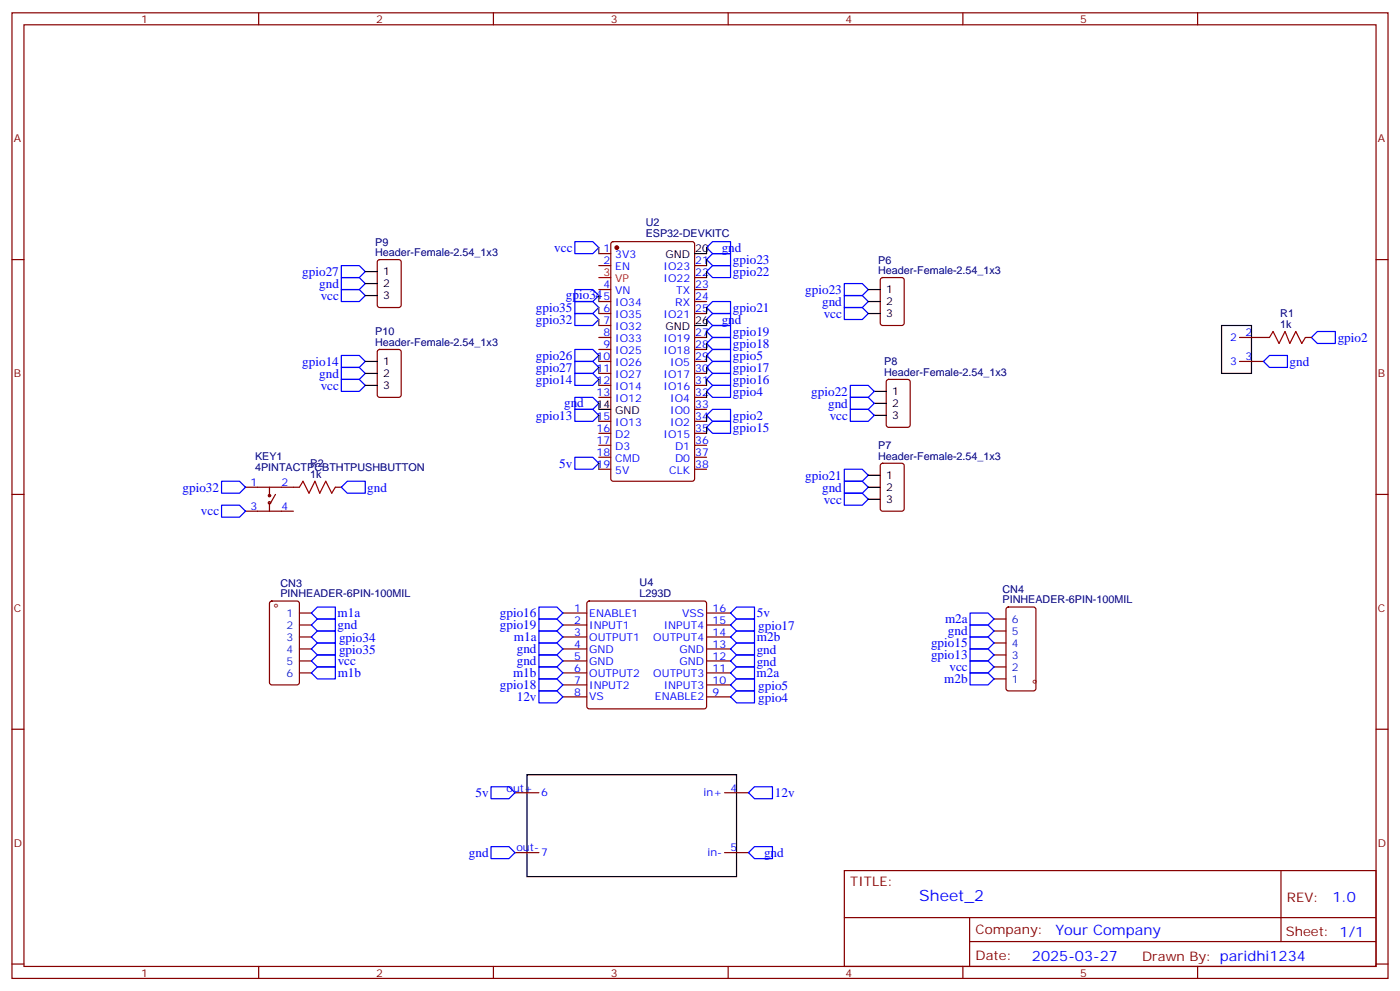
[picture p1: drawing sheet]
<svg xmlns="http://www.w3.org/2000/svg" width="412mm" height="292mm" viewBox="0 0 412 292" stroke-linecap="round" stroke-linejoin="round" font-family="sans-serif">
<g fill="none" stroke="#870000" stroke-width=".35">
<path d="M3.5 3.8h405.4v284.3h-405.4zM7.1 7.3h398.2v277.3h-398.2zM76.2 3.8v3.5M145.3 3.8v3.5M214.5 3.8v3.5M283.6 3.8v3.5M352.8 3.8v3.5M3.5 76.4h3.6M111.4 76.7l.4-.3h5.7l.6 .5 .1 13-.5 .6-5.9 .1-.6-.5-.1-12.9zM176.4 74.7h3.5M176.4 78.2h3.5M180.2 71.4l.4-.2h23.3l.7 .4v69.4l-.5 .7h-23.5l-.6-.5-.1-69.3z"/>
<path d="M204.6 78.2h3.5M405.3 76.4h3.6M176.4 85.3h3.5M176.4 88.8h3.5M176.4 92.3h3.5M176.4 95.8h3.5M176.4 99.4h3.5M204.6 85.3h3.5M204.6 88.8h3.5M204.6 92.3h3.5M204.6 99.4h3.5M204.6 81.7h3.5"/>
<path d="M259.5 81.9l.5-.2h5.6l.7 .5v12.9l-.4 .7h-5.9l-.7-.4v-13zM365.1 99.4h8.8M384.5 99.4h1.8M111.4 103.1l.4-.2h5.7l.6 .4 .1 13-.5 .7h-5.9l-.6-.4-.1-13zM176.4 102.9h3.5M176.4 106.4h3.5M176.4 110h3.5M176.4 113.5h3.5M176.4 117h3.5M204.6 102.9h3.5M204.6 106.4h3.5M204.6 110h3.5"/>
<path d="M204.6 113.5h3.5M204.6 117h3.5M261.3 111.9l.5-.2h5.6l.7 .5v12.9l-.5 .7h-5.8l-.7-.4v-13zM365.1 106.4h7.1M176.4 124.1h3.5M176.4 127.6h3.5M176.4 131.1h3.5M176.4 134.7h3.5M176.4 138.2h3.5M204.6 124.1h3.5M204.6 127.6h3.5M204.6 131.1h3.5"/>
<path d="M204.6 134.7h3.5M204.6 138.2h3.5M204.6 120.5h3.5M259.5 136.6l.5-.2h5.6l.7 .5v12.9l-.4 .7h-5.9l-.7-.4v-13zM3.5 145.6h3.6M72.3 150.5h14.1M72.3 143.5h15.9M79.4 143.5v2.4M79.4 148.1v2.4M81.1 145.6l-1.4 2.5M98.8 143.5h1.7M405.3 145.6h3.6"/>
<path d="M79.6 177.2l.5-.2h7.4l.6 .4 .1 23.6-.5 .6-7.6 .1-.7-.5v-23.5zM173.1 177.2l.5-.2h33.8l.5 .2 .2 .5v30.3l-.2 .5-.5 .2h-33.8l-.5-.2-.2-.5v-30.3zM296.6 179l.4-.2h7.4l.7 .4 .1 23.5-.5 .7h-7.7l-.6-.4-.1-23.5zM88.2 180.5h3.5M88.2 184h3.5M88.2 187.6h3.5M88.2 191.1h3.5M88.2 194.6h3.5M88.2 198.2h3.5M165.8 180.5h7.1M165.8 184h7.1M165.8 187.6h7.1"/>
<path d="M165.8 191.1h7.1M165.8 194.6h7.1M165.8 198.2h7.1M208.1 180.5h7.1M208.1 184h7.1M208.1 187.6h7.1M208.1 191.1h7.1M208.1 194.6h7.1M208.1 198.2h7.1M292.8 199.9h3.5M292.8 196.4h3.5M292.8 192.9h3.5"/>
<path d="M292.8 189.3h3.5M292.8 185.8h3.5M292.8 182.3h3.5M3.5 214.7h3.6M165.8 201.7h7.1M165.8 205.2h7.1M208.1 201.7h7.1M208.1 205.2h7.1M405.3 214.7h3.6M151.7 233.4h7M213.4 233.4h7.1M151.7 251.1h7"/>
<path d="M213.4 251.1h7.1M248.7 256.4h156.6v28.2h-156.6zM377.3 256.4v20.9M248.7 270.2h156.5M285.6 277.3h119.6M285.6 270.2v14.1M3.5 283.9h3.6M76.2 284.6v3.5M145.3 284.6v3.5M214.5 284.6v3.5M283.6 284.6v3.5M352.8 284.6v3.5"/>
<path d="M405.3 283.9h3.6"/>
<circle cx="79.4" cy="145.9" r=".35"/>
<circle cx="79.4" cy="148.1" r=".35"/>
</g>
<circle cx="181.7" cy="72.9" r=".53" fill="#870000" stroke="#870000" stroke-width=".35"/>
<path d="M176.4 81.7h3.5" fill="none" stroke="#f00" stroke-width=".35"/>
<g fill="none" stroke="#000" stroke-width=".35">
<path d="M107.6 80h3.5M204.6 74.7h3.5M107.6 83.5h3.5M107.6 87h3.5M204.6 95.8h3.5M255.8 85.3h3.5M255.8 88.8h3.5M255.8 92.3h3.5M359.8 95.8h8.9v14.2h-8.9zM107.6 106.4h3.5M107.6 110h3.5M107.6 113.5h3.5"/>
<path d="M257.5 115.3h3.6M257.5 118.8h3.6M176.4 120.5h3.5M255.8 139.9h3.5M257.5 122.3h3.6M255.8 143.5h3.5M255.8 147h3.5M155.2 228.1h61.8v30h-61.8z"/>
</g>
<g fill="none" stroke="#00f" stroke-width=".35">
<path d="M100.5 78.2h5.3l1.8 1.8-1.8 1.7h-5.3zM169.3 71.2h5.3l1.8 1.7-1.8 1.8h-5.3zM208.1 72.9l1.8-1.7h5.3v3.5h-5.3zM208.1 76.4l1.8-1.7h5.3v3.5h-5.3zM208.1 80l1.8-1.8h5.3v3.5h-5.3zM100.5 81.7h5.3l1.8 1.8-1.8 1.8h-5.3zM100.5 85.3h5.3l1.8 1.7-1.8 1.8h-5.3zM169.3 92.3h5.3l1.8 1.8-1.8 1.7h-5.3zM169.3 88.8h5.3l1.8 1.8-1.8 1.7h-5.3zM169.3 85.3h5.3l1.8 1.7-1.8 1.8h-5.3zM208.1 94.1l1.8-1.8h5.3v3.5h-5.3zM208.1 97.6l1.8-1.8h5.3v3.6h-5.3z"/>
<path d="M208.1 90.6l1.8-1.8h5.3v3.5h-5.3zM248.7 83.5h5.3l1.8 1.8-1.8 1.7h-5.3zM248.7 87h5.3l1.8 1.8-1.8 1.8h-5.3zM248.7 90.6h5.3l1.8 1.7-1.8 1.8h-5.3zM386.3 99.4l1.8-1.8h5.2v3.5h-5.2zM100.5 104.7h5.3l1.8 1.7-1.8 1.8h-5.3zM100.5 108.2h5.3l1.8 1.8-1.8 1.7h-5.3zM100.5 111.7h5.3l1.8 1.8-1.8 1.8h-5.3zM169.3 117h5.3l1.8 1.8-1.8 1.7h-5.3zM169.3 110h5.3l1.8 1.7-1.8 1.8h-5.3zM169.3 106.4h5.3l1.8 1.8-1.8 1.8h-5.3zM169.3 102.9h5.3l1.8 1.8-1.8 1.7h-5.3z"/>
<path d="M208.1 101.1l1.8-1.7h5.3v3.5h-5.3zM208.1 104.7l1.8-1.8h5.3v3.5h-5.3zM208.1 115.3l1.8-1.8h5.3v3.5h-5.3zM208.1 108.2l1.8-1.8h5.3v3.6h-5.3zM208.1 111.7l1.8-1.7h5.3v3.5h-5.3zM250.5 117h5.3l1.7 1.8-1.7 1.7h-5.3zM250.5 113.5h5.3l1.7 1.8-1.7 1.7h-5.3zM372.2 106.4l1.7-1.7h5.3v3.5h-5.3zM169.3 134.7h5.3l1.8 1.7-1.8 1.8h-5.3zM169.3 120.5h5.3l1.8 1.8-1.8 1.8h-5.3zM208.1 122.3l1.8-1.8h5.3v3.6h-5.3zM208.1 125.8l1.8-1.7h5.3v3.5h-5.3z"/>
<path d="M248.7 138.2h5.3l1.8 1.7-1.8 1.8h-5.3zM250.5 120.5h5.3l1.7 1.8-1.7 1.8h-5.3zM65.3 141.7h5.3l1.7 1.8-1.7 1.7h-5.3zM65.3 148.8h5.3l1.7 1.7-1.7 1.8h-5.3zM100.5 143.5l1.8-1.8h5.3v3.5h-5.3zM248.7 141.7h5.3l1.8 1.8-1.8 1.7h-5.3zM248.7 145.2h5.3l1.8 1.8-1.8 1.8h-5.3zM158.7 178.8h5.3l1.8 1.7-1.8 1.8h-5.3zM91.7 180.5l1.8-1.7h5.3v3.5h-5.3zM91.7 184l1.8-1.7h5.3v3.5h-5.3zM91.7 187.6l1.8-1.8h5.3v3.5h-5.3zM91.7 191.1l1.8-1.8h5.3v3.6h-5.3z"/>
<path d="M91.7 194.6l1.8-1.7h5.3v3.5h-5.3zM91.7 198.2l1.8-1.8h5.3v3.5h-5.3zM158.7 189.3h5.3l1.8 1.8-1.8 1.8h-5.3zM158.7 192.9h5.3l1.8 1.7-1.8 1.8h-5.3zM158.7 182.3h5.3l1.8 1.7-1.8 1.8h-5.3zM158.7 185.8h5.3l1.8 1.8-1.8 1.7h-5.3zM158.7 196.4h5.3l1.8 1.8-1.8 1.7h-5.3zM158.7 199.9h5.3l1.8 1.8-1.8 1.7h-5.3zM215.2 191.1l1.8-1.8h5.2v3.6h-5.2zM215.2 194.6l1.8-1.7h5.2v3.5h-5.2zM215.2 187.6l1.8-1.8h5.2v3.5h-5.2zM215.2 184l1.8-1.7h5.2v3.5h-5.2z"/>
<path d="M215.2 180.5l1.8-1.7h5.2v3.5h-5.2zM215.2 198.2l1.8-1.8h5.2v3.5h-5.2zM217 199.9h5.2v3.5h-5.2l-1.8-1.7zM285.8 180.5h5.2l1.8 1.8-1.8 1.7h-5.2zM285.8 184h5.2l1.8 1.8-1.8 1.8h-5.2zM285.8 187.6h5.2l1.8 1.7-1.8 1.8h-5.2zM285.8 191.1h5.2l1.8 1.8-1.8 1.7h-5.2zM285.8 194.6h5.2l1.8 1.8-1.8 1.8h-5.2zM285.8 198.2h5.2l1.8 1.7-1.8 1.8h-5.2zM158.7 203.4h5.3l1.8 1.8-1.8 1.8h-5.3zM215.2 205.2l1.8-1.8h5.2v3.6h-5.2zM144.6 231.7h5.3l1.8 1.7-1.8 1.8h-5.3z"/>
<path d="M220.5 233.4l1.7-1.7h5.3v3.5h-5.3zM144.6 249.3h5.3l1.8 1.8-1.8 1.7h-5.3zM220.5 251.1l1.7-1.8h5.3v3.5h-5.3z"/>
</g>
<path d="M373.9 99.4l1.1-1.8 1.8 3.5 1.7-3.5 1.4 3.5 1.8-3.5 1.8 3.5 1-1.7M88.2 143.5l1.1-1.8 1.7 3.5 1.8-3.5 1.4 3.5 1.8-3.5 1.7 3.5 1.1-1.7" fill="none" stroke="#a10000" stroke-width=".35"/>
<g fill="none" stroke="#008700" stroke-width=".35">
<path d="M176.4 72.9v1.8M208.1 72.9v1.8M208.1 76.4v1.8M208.1 80v1.7M176.4 87v1.8M176.4 90.6v1.7M176.4 94.1v1.7M208.1 90.6v1.7M208.1 94.1v1.7M208.1 97.6v1.8M176.4 104.7v1.7M176.4 108.2v1.8"/>
<path d="M176.4 111.7v1.8M176.4 118.8v1.7M208.1 101.1v1.8M208.1 104.7v1.7M208.1 108.2v1.8M208.1 111.7v1.8M208.1 115.3v1.7M176.4 122.3v1.8M176.4 136.4v1.8M208.1 122.3v1.8M208.1 125.8v1.8"/>
</g>
<text font-size="4.6" fill="#00f" x="270.8" y="265.4">Sheet_2</text>
<g font-size="4.2" fill="#00f">
<text x="392.5" y="265.6">1.0</text>
<text x="310.9" y="275.2">Your Company</text>
<text x="304" y="283">2025-03-27</text>
</g>
<g font-size="3.9" fill="#00f">
<text x="163.3" y="74.2">vcc</text>
<text x="212.6" y="74.3">gnd</text>
<text x="215.9" y="77.7">gpio23</text>
<text x="89" y="81.2">gpio27</text>
<text x="215.9" y="81.3">gpio22</text>
<text x="94" y="84.8">gnd</text>
<text x="94.5" y="88.3">vcc</text>
<text x="166.7" y="88.2">gpio34</text>
<text x="237.2" y="86.5">gpio23</text>
<text x="157.8" y="95.3">gpio32</text>
<text x="157.8" y="91.8">gpio35</text>
<text x="212.6" y="95.4">gnd</text>
<text x="215.9" y="91.8">gpio21</text>
<text x="242.2" y="90.1">gnd</text>
<text x="242.6" y="93.6">vcc</text>
<text x="215.9" y="98.9">gpio19</text>
<text x="394.1" y="100.6">gpio2</text>
<text x="89" y="107.7">gpio14</text>
<text x="157.8" y="105.9">gpio26</text>
<text x="215.9" y="102.4">gpio18</text>
<text x="215.9" y="105.9">gpio5</text>
<text x="379.8" y="107.7">gnd</text>
<text x="94" y="111.2">gnd</text>
<text x="157.8" y="113">gpio14</text>
<text x="157.8" y="109.4">gpio27</text>
<text x="215.9" y="109.5">gpio17</text>
<text x="215.9" y="113">gpio16</text>
<text x="94.5" y="114.8">vcc</text>
<text x="166.2" y="119.9">gnd</text>
<text x="215.9" y="116.5">gpio4</text>
<text x="239" y="116.5">gpio22</text>
<text x="157.8" y="123.6">gpio13</text>
<text x="215.9" y="123.6">gpio2</text>
<text x="243.9" y="120.1">gnd</text>
<text x="244.4" y="123.6">vcc</text>
<text x="215.9" y="127.1">gpio15</text>
<text x="164.7" y="137.7">5v</text>
<text x="237.2" y="141.2">gpio21</text>
<text x="53.8" y="144.7">gpio32</text>
<text x="108.2" y="144.7">gnd</text>
<text x="242.2" y="144.7">gnd</text>
<text x="242.6" y="148.3">vcc</text>
<text x="59.2" y="151.8">vcc</text>
<text x="99.4" y="181.8">m1a</text>
<text x="99.4" y="185.3">gnd</text>
<text x="147.3" y="181.8">gpio16</text>
<text x="147.3" y="185.3">gpio19</text>
<text x="223" y="181.8">5v</text>
<text x="223.3" y="185.4">gpio17</text>
<text x="278.4" y="183.5">m2a</text>
<text x="99.9" y="189">gpio34</text>
<text x="151.4" y="188.8">m1a</text>
<text x="223" y="188.8">m2b</text>
<text x="274.3" y="190.6">gpio15</text>
<text x="279.2" y="187.1">gnd</text>
<text x="99.5" y="195.9">vcc</text>
<text x="99.9" y="192.5">gpio35</text>
<text x="152.2" y="192.3">gnd</text>
<text x="152.2" y="195.8">gnd</text>
<text x="222.9" y="192.5">gnd</text>
<text x="222.9" y="196">gnd</text>
<text x="274.3" y="194.1">gpio13</text>
<text x="279.7" y="197.6">vcc</text>
<text x="99.5" y="199.4">m1b</text>
<text x="147.3" y="202.9">gpio18</text>
<text x="151.1" y="199.4">m1b</text>
<text x="222.8" y="199.4">m2a</text>
<text x="223.3" y="203.1">gpio5</text>
<text x="278.1" y="201.2">m2b</text>
<text x="152.2" y="206.5">12v</text>
<text x="223.3" y="206.6">gpio4</text>
<text x="140.1" y="234.7">5v</text>
<text x="228.2" y="234.7">12v</text>
<text x="138.1" y="252.3">gnd</text>
<text x="225.1" y="252.4">gnd</text>
</g>
<g font-size="3.9" fill="#800">
<text x="250.5" y="260.9">TITLE:</text>
<text x="379.1" y="265.6">REV:</text>
<text x="287.4" y="275.1">Company:</text>
<text x="378.7" y="275.8">Sheet: 1/1</text>
<text x="287.4" y="282.8">Date:</text>
<text x="336.4" y="282.9">Drawn By: paridhi1234</text>
</g>
<g font-size="3.2" fill="#800">
<text x="41.6" y="6.8">1</text>
<text x="110.8" y="6.8">2</text>
<text x="179.9" y="6.8">3</text>
<text x="249.1" y="6.8">4</text>
<text x="318.2" y="6.8">5</text>
<text x="4.1" y="41.9">A</text>
<text x="405.9" y="41.9">A</text>
<text x="4.1" y="111">B</text>
<text x="405.9" y="111">B</text>
<text x="4.1" y="180.2">C</text>
<text x="405.9" y="180.2">C</text>
<text x="4.1" y="249.3">D</text>
<text x="405.9" y="249.3">D</text>
<text x="41.6" y="287.6">1</text>
<text x="110.8" y="287.6">2</text>
<text x="179.9" y="287.6">3</text>
<text x="249.1" y="287.6">4</text>
<text x="318.2" y="287.6">5</text>
</g>
<g font-size="3.2" fill="#000080">
<text x="190.2" y="69.9">ESP32-DEVKITC</text>
<text x="190.2" y="66.7">U2</text>
<text x="110.5" y="75.4">Header-Female-2.54_1x3</text>
<text x="110.5" y="72.3">P9</text>
<text x="258.7" y="77.6">P6</text>
<text x="258.7" y="80.7">Header-Female-2.54_1x3</text>
<text x="377.1" y="93.4">R1</text>
<text x="110.5" y="101.8">Header-Female-2.54_1x3</text>
<text x="110.5" y="98.8">P10</text>
<text x="377.1" y="96.6">1k</text>
<text x="260.5" y="107.6">P8</text>
<text x="260.5" y="110.7">Header-Female-2.54_1x3</text>
<text x="75.1" y="135.5">KEY1</text>
<text x="91.4" y="137.5">R2</text>
<text x="258.7" y="135.4">Header-Female-2.54_1x3</text>
<text x="258.7" y="132.3">P7</text>
<text x="75.1" y="138.7">4PINTACTPCBTHTPUSHBUTTON</text>
<text x="91.4" y="140.7">1k</text>
<text x="82.6" y="172.9">CN3</text>
<text x="188.4" y="172.6">U4</text>
<text x="82.6" y="175.9">PINHEADER-6PIN-100MIL</text>
<text x="188.4" y="175.8">L293D</text>
<text x="295.3" y="177.7">PINHEADER-6PIN-100MIL</text>
<text x="295.3" y="174.5">CN4</text>
</g>
<g font-size="3.2" fill="#00f">
<text x="177.7" y="74.3">1</text>
<text x="177.7" y="77.9">2</text>
<text x="181.2" y="76.1">3V3</text>
<text x="204.8" y="77.9">21</text>
<text x="181.2" y="79.6">EN</text>
<text x="195.4" y="79.6">IO23</text>
<text x="195.4" y="83.1">IO22</text>
<text x="204.8" y="81.4">22</text>
<text x="177.7" y="84.9">4</text>
<text x="177.7" y="88.4">5</text>
<text x="181.2" y="86.7">VN</text>
<text x="199.2" y="86.7">TX</text>
<text x="204.8" y="84.9">23</text>
<text x="204.8" y="88.4">24</text>
<text x="177.7" y="92">6</text>
<text x="177.7" y="95.5">7</text>
<text x="181.2" y="90.2">IO34</text>
<text x="181.2" y="93.7">IO35</text>
<text x="195.4" y="93.7">IO21</text>
<text x="198.9" y="90.2">RX</text>
<text x="204.8" y="92">25</text>
<text x="177.7" y="99">8</text>
<text x="181.2" y="97.3">IO32</text>
<text x="181.2" y="100.8">IO33</text>
<text x="195.4" y="100.8">IO19</text>
<text x="204.8" y="99">27</text>
<text x="362.4" y="100.4">2</text>
<text x="366.9" y="99">2</text>
<text x="175.7" y="106.1">10</text>
<text x="177.7" y="102.6">9</text>
<text x="181.2" y="104.3">IO25</text>
<text x="181.2" y="107.8">IO26</text>
<text x="195.4" y="104.3">IO18</text>
<text x="197.5" y="107.8">IO5</text>
<text x="204.8" y="102.6">28</text>
<text x="204.8" y="106.1">29</text>
<text x="362.4" y="107.5">3</text>
<text x="366.9" y="106.1">3</text>
<text x="175.7" y="109.6">11</text>
<text x="175.7" y="113.1">12</text>
<text x="181.2" y="111.4">IO27</text>
<text x="195.4" y="111.4">IO17</text>
<text x="204.8" y="109.6">30</text>
<text x="204.8" y="113.1">31</text>
<text x="175.7" y="116.7">13</text>
<text x="181.2" y="114.9">IO14</text>
<text x="181.2" y="118.4">IO12</text>
<text x="195.4" y="114.9">IO16</text>
<text x="197.5" y="118.4">IO4</text>
<text x="204.8" y="116.7">32</text>
<text x="175.7" y="123.7">15</text>
<text x="181.2" y="125.5">IO13</text>
<text x="197.5" y="122">IO0</text>
<text x="197.5" y="125.5">IO2</text>
<text x="204.8" y="120.2">33</text>
<text x="204.8" y="123.7">34</text>
<text x="175.7" y="127.2">16</text>
<text x="175.7" y="130.8">17</text>
<text x="181.2" y="129">D2</text>
<text x="195.4" y="129">IO15</text>
<text x="204.8" y="127.2">35</text>
<text x="204.8" y="130.8">36</text>
<text x="175.7" y="134.3">18</text>
<text x="175.7" y="137.8">19</text>
<text x="181.2" y="132.5">D3</text>
<text x="181.2" y="136.1">CMD</text>
<text x="198.8" y="132.5">D1</text>
<text x="198.8" y="136.1">D0</text>
<text x="204.8" y="134.3">37</text>
<text x="204.8" y="137.8">38</text>
<text x="73.8" y="143.1">1</text>
<text x="82.9" y="143.1">2</text>
<text x="181.2" y="139.6">5V</text>
<text x="197.1" y="139.6">CLK</text>
<text x="73.8" y="150.2">3</text>
<text x="82.9" y="150.2">4</text>
<text x="169.1" y="180.2">1</text>
<text x="169.1" y="183.7">2</text>
<text x="173.6" y="181.6">ENABLE1</text>
<text x="173.6" y="185.1">INPUT1</text>
<text x="195.5" y="185.1">INPUT4</text>
<text x="200.9" y="181.6">VSS</text>
<text x="209.9" y="183.7">15</text>
<text x="209.9" y="180.2">16</text>
<text x="169.1" y="187.2">3</text>
<text x="169.1" y="190.7">4</text>
<text x="173.6" y="188.6">OUTPUT1</text>
<text x="192.5" y="188.6">OUTPUT4</text>
<text x="209.9" y="190.7">13</text>
<text x="209.9" y="187.2">14</text>
<text x="169.1" y="194.3">5</text>
<text x="169.1" y="197.8">6</text>
<text x="173.6" y="192.2">GND</text>
<text x="173.6" y="195.7">GND</text>
<text x="200.2" y="195.7">GND</text>
<text x="200.2" y="192.2">GND</text>
<text x="209.9" y="197.8">11</text>
<text x="209.9" y="194.3">12</text>
<text x="169.1" y="201.3">7</text>
<text x="173.6" y="199.2">OUTPUT2</text>
<text x="173.6" y="202.7">INPUT2</text>
<text x="192.5" y="199.2">OUTPUT3</text>
<text x="195.5" y="202.7">INPUT3</text>
<text x="209.9" y="201.3">10</text>
<text x="169.1" y="204.9">8</text>
<text x="173.6" y="206.3">VS</text>
<text x="192.9" y="206.3">ENABLE2</text>
<text x="209.9" y="204.9">9</text>
<text x="149.2" y="233.1">out+</text>
<text x="215.2" y="233.1">4</text>
<text x="159.5" y="234.5">6</text>
<text x="207.2" y="234.5">in+</text>
<text x="152.1" y="250.7">out-</text>
<text x="215.2" y="250.7">5</text>
<text x="159.5" y="252.1">7</text>
<text x="208.4" y="252.1">in-</text>
</g>
<g font-size="3.2">
<text x="196" y="76.1">GND</text>
<text x="204.8" y="74.3">20</text>
<text x="112.9" y="81">1</text>
<text x="112.9" y="84.6">2</text>
<text x="112.9" y="88.1">3</text>
<text x="261.1" y="86.3">1</text>
<text x="261.1" y="89.9">2</text>
<text x="204.8" y="95.5">26</text>
<text x="261.1" y="93.4">3</text>
<text x="196" y="97.3">GND</text>
<text x="112.9" y="107.5">1</text>
<text x="112.9" y="111">2</text>
<text x="112.9" y="114.5">3</text>
<text x="262.8" y="116.3">1</text>
<text x="262.8" y="119.8">2</text>
<text x="175.7" y="120.2">14</text>
<text x="181.2" y="122">GND</text>
<text x="262.8" y="123.4">3</text>
<text x="261.1" y="141">1</text>
<text x="261.1" y="144.5">2</text>
<text x="261.1" y="148.1">3</text>
</g>
<g font-size="3.2" fill="#f00">
<text x="177.7" y="81.4">3</text>
<text x="181.2" y="83.1">VP</text>
</g>
<g font-size="3.2" fill="#03c">
<text x="84.4" y="181.6">1</text>
<text x="84.4" y="185.1">2</text>
<text x="298.1" y="183.3">6</text>
<text x="84.4" y="188.6">3</text>
<text x="298.1" y="190.4">4</text>
<text x="298.1" y="186.9">5</text>
<text x="84.4" y="192.2">4</text>
<text x="84.4" y="195.7">5</text>
<text x="298.1" y="197.4">2</text>
<text x="298.1" y="193.9">3</text>
<text x="84.4" y="199.2">6</text>
<text x="298.1" y="201">1</text>
</g>
</svg>
